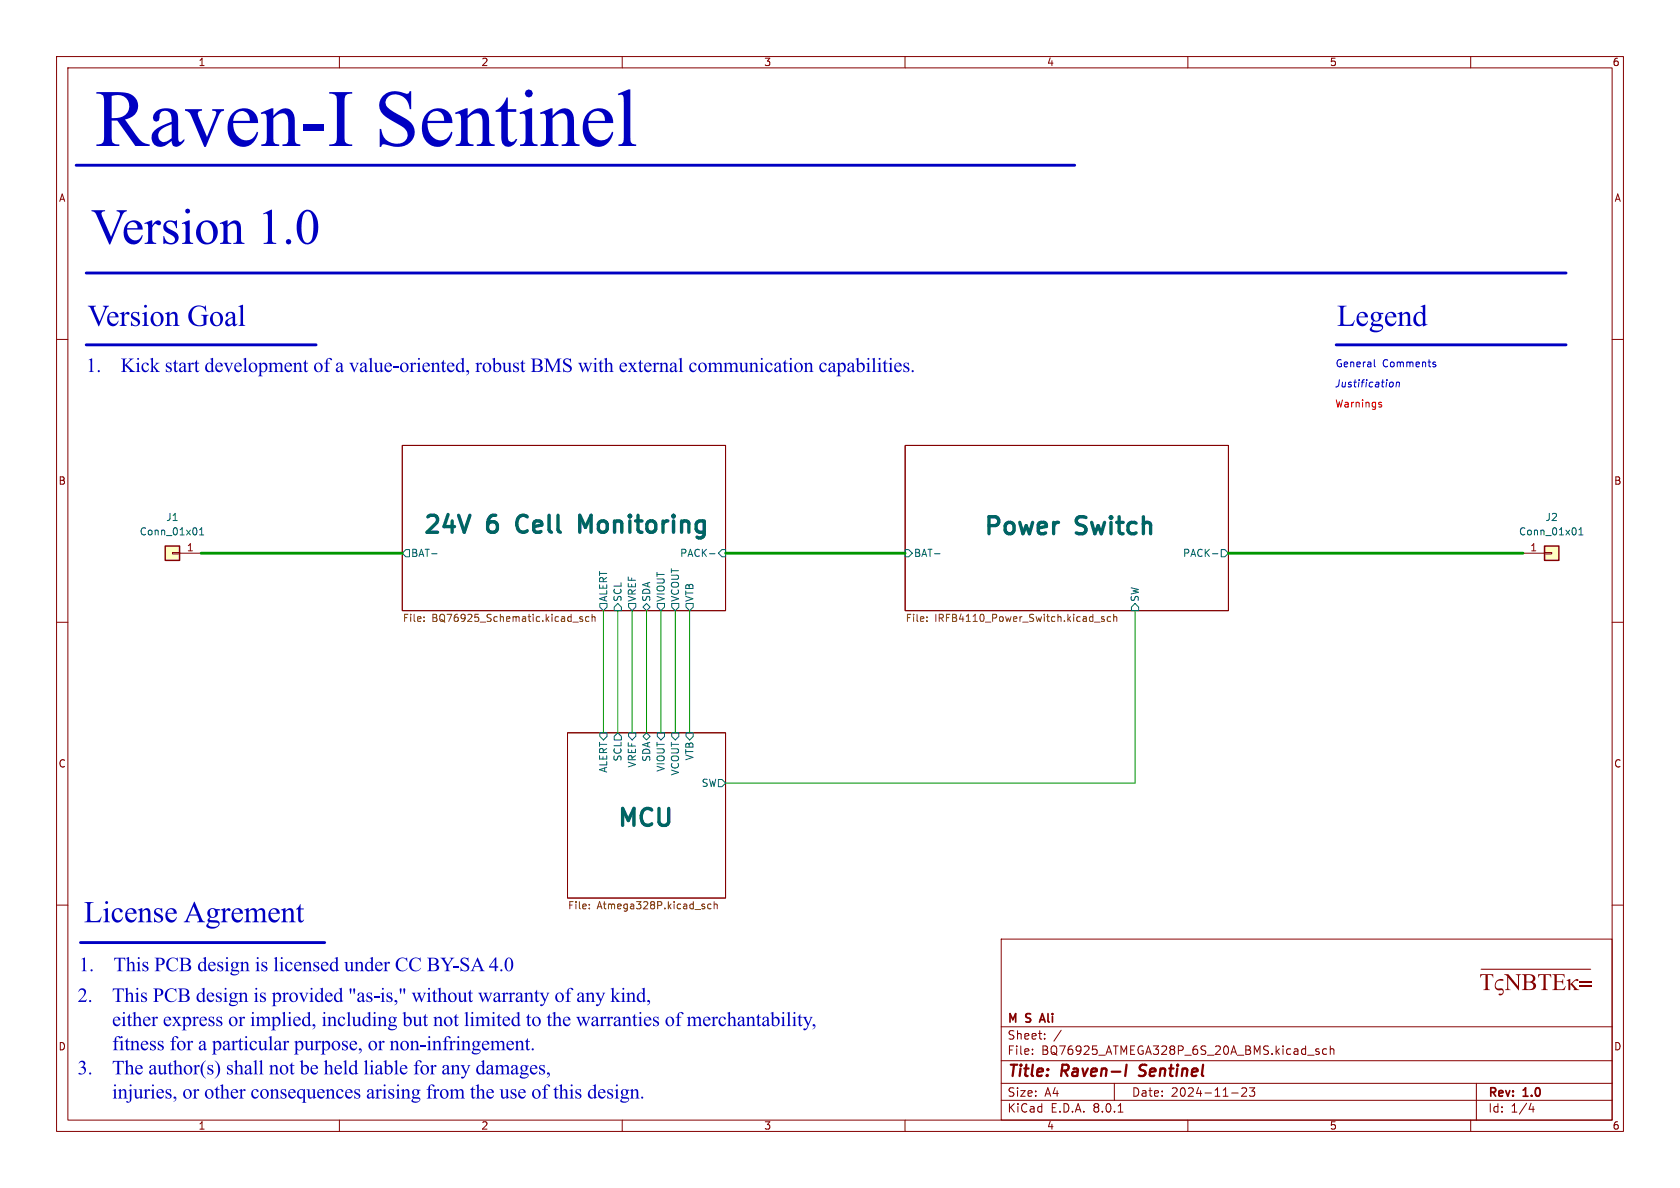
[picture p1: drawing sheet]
<svg xmlns="http://www.w3.org/2000/svg" width="297mm" height="210mm" viewBox="0 0 297 210" stroke-linecap="round" stroke-linejoin="round" font-family="sans-serif">
<g fill="none" stroke="#840000" stroke-width=".18">
<path d="M10 10h277v190h-277zM12 12h273v186h-273zM60 10v2M110 10v2M160 10v2M210 10v2M260 10v2M10 60h2M285 60h2M71.1 78.7h57.2v29.3h-57.2zM160 78.7h57.2v29.3h-57.2zM10 110h2"/>
<path d="M285 110h2M100.3 129.5h28v29.3h-28zM10 160h2M285 160h2M177 166h108v32h-108zM60 198v2M110 198v2M160 198v2M177 194.5h108M177 191.5h108M177 187.5h108M177 181.5h108"/>
<path d="M182.5 186.3v.1M182.5 185.5v.1M184.7 183.6v.1M184.7 182.8v.1M187.6 182.1l-1.3 2M197 191.5v3M197.7 196.6h.8M210 198v2M217.7 193.2h1.2M219.5 192.4l.6-.1 .2 .1 .1 .3-.9 1.1h.9M220.9 192.3h.9l-.5 .6 .4 .1v.7l-.2 .1h-.4l-.2-.1M233.2 185.5l-.4-.1-.2 .2 .1 .2 .5 .2v.3h-.6"/>
<path d="M234.5 185.5l-.4-.1-.3 .3v.4l.2 .2h.5M235.2 185.5l.2-.1 .3 .1 .1 .9M235.2 184.9v1.5M260 198v2M261 191.5v6.5M270.7 195l-.4 1.1h.9M271 195.6v1"/>
</g>
<path d="M199.2 188.2l-.3 2M201.3 190.1l.3 .1M201.6 188.4l-.1 .2 .1 .4" fill="none" stroke="#840000" stroke-width=".4"/>
<path d="M184.3 179.2l-.5 1.5M183.9 180.3h.7" fill="none" stroke="#840000" stroke-width=".3"/>
<g fill="none" stroke="#006464" stroke-width=".18">
<path d="M71.8 97.2h.6v1.2h-.6l-.7-.6zM76.3 97.9h1M125.4 97.9h1M127.6 97.2h.7v1.2h-.7l-.6-.6zM160 97.2h.7l.6 .6-.6 .6h-.7zM165.2 97.9h1M214.3 97.9h1M215.9 97.2h.6l.7 .6-.7 .6h-.6zM106 106.7h1.3v.6l-.6 .7-.7-.7zM109.2 106.7l.7 .6v.7h-1.3v-.7zM111.1 106.7h1.3v.6l-.6 .7-.7-.7zM113.7 107.3l.6-.6 .6 .6-.6 .7z"/>
<path d="M116.2 106.7h1.3v.6l-.7 .7-.6-.7zM118.7 106.7h1.3v.6l-.6 .7-.7-.7zM121.3 106.7h1.3v.6l-.7 .7-.6-.7zM200.7 106.7l.6 .6v.7h-1.3v-.7zM106 129.5h1.3v.7l-.6 .6-.7-.6zM109.2 129.5l.7 .7v.6h-1.3v-.6zM111.1 129.5h1.3v.7l-.6 .6-.7-.6zM113.7 130.2l.6-.7 .6 .7-.6 .6zM116.2 129.5h1.3v.7l-.7 .6-.6-.6zM118.7 129.5h1.3v.7l-.6 .6-.7-.6zM121.3 129.5h1.3v.7l-.7 .6-.6-.6zM127 137.8h.6l.7 .6-.7 .7h-.6z"/>
</g>
<g fill="none" stroke="#725600" stroke-width=".18">
<path d="M75 109.7v.2M75 109.1v.1M101.3 110h.9M103 109.1l-.3-.1-.2 .2v.2l.5 .1v.3h-.5M104.1 109.1l-.3-.1-.3 .3 .1 .5h.5M104.7 109.1l.1-.1 .3 .1 .1 .8M104.7 108.6v1.3M163.9 109.7v.2M163.9 109.1v.1M193.5 110h1M195.2 109.1l-.3-.1-.2 .2 .1 .2 .4 .1v.3h-.5M196.3 109.1l-.3-.1-.3 .3 .2 .5h.4"/>
<path d="M196.9 109.1l.2-.1 .3 .1v.8M196.9 108.6v1.3M104.2 159.9v.1M125.7 159.9l-.4-.1-.2 .3 .1 .5h.5M126.3 159.9l.1-.1 .3 .1 .1 .8M126.3 159.4v1.3M104.2 160.5v.2"/>
</g>
<path d="M91.6 91.5a2.08 2.08 0 0 0 0 2.2M104.5 91.1l-1 2.1-1-2.1v3" fill="none" stroke="#006464" stroke-width=".6"/>
<path d="M29.2 96.5h2.5v2.6h-2.5z" fill="#ffffc2"/>
<path d="M30.5 97.7h1.2v.2h-1.2zM31.7 97.8h3.9" fill="none" stroke="#840000" stroke-width=".18"/>
<path d="M29.2 96.5h2.5v2.6h-2.5z" fill="none" stroke="#840000" stroke-width=".25"/>
<path d="M35.3 94.6h.7M35.3 93.7l.4-.4v1.3" fill="none" stroke="#006464" stroke-width=".18"/>
<path d="M273 96.5h2.6v2.6h-2.6z" fill="#ffffc2"/>
<path d="M269.2 97.8h3.8M273 97.7h1.3v.2h-1.3z" fill="none" stroke="#840000" stroke-width=".18"/>
<path d="M273 96.5h2.6v2.6h-2.6z" fill="none" stroke="#840000" stroke-width=".25"/>
<path d="M279.1 94.6h.8M279.1 93.7l.4-.4v1.3" fill="none" stroke="#006464" stroke-width=".18"/>
<path d="M26.5 63.5l.6-.2v1.6l.5-.6-.1-.2h.7l-.9 .7 1 1h-.8l.1-.2-.5-.7v.7l.2 .2h-.8l.2-.2 .1-.2v-1.8z" fill="#0000c2"/>
<path d="M243 63.6v1.1l.1 .1M245.7 67.7l.4-.1 .2 .2-.1 .5-.2 .1-.3-.1M246.9 67.7l.2-.1h.3l-.1 .8M246.9 67.6l-.1 .8M253.5 64.4l.3 .1v.2l-.1 .1h-.3M253.5 64l.3 .1" fill="none" stroke="#0000c2" stroke-width=".18"/>
<path d="M261.8 171.3h19.4" fill="none" stroke="#840000" stroke-width=".18"/>
<path d="M243.9 71.5l.3 .1 .1 .2-.2 .2h-.2M243.9 71.1l.3 .1" fill="none" stroke="#f00" stroke-width=".18"/>
<g fill="#0000c2">
<path d="M25.3 170.1l.8-.1v.6a.34 .34 0 0 0-.3-.5 .34 .34 0 0 0-.4 .4l.1 .1a.65 .65 0 0 1 .6 1l-.4 .1h-.5v-.6a.38 .38 0 0 0 .3 .5 .38 .38 0 0 0 .5-.3l-.3-.3a.54 .54 0 0 1-.4-.9z"/>
<path d="M25.1 175.6l.8-.2-.1 .6a.34 .34 0 0 0-.2-.5 .34 .34 0 0 0-.4 .4l.1 .1a.65 .65 0 0 1 .6 1l-.4 .2-.6-.1 .1-.5a.38 .38 0 0 0 .3 .4 .38 .38 0 0 0 .4-.3l-.3-.2a.54 .54 0 0 1-.3-.9z"/>
<path d="M27.1 174.7h.8a.71 .71 0 0 1 1 .8 .71 .71 0 0 1-1.1 .5v.9l.3 .2h-1l.3-.2v-1a.89 .89 0 0 0 1-.2 .54 .54 0 0 0 0-.7 .54 .54 0 0 0-.6-.1v1h-.4v-1z"/>
<path d="M29.4 175.1l.7-.4 .8 .2 .2-.2 .1 .8a.87 .87 0 0 0-1.1-.7 .87 .87 0 0 0-.6 1.2 .89 .89 0 0 0 .6 1 .89 .89 0 0 0 1.1-.5 1.15 1.15 0 0 1-1.7 .4 1.15 1.15 0 0 1-.1-1.7z"/>
<path d="M23.4 179.1l.5-.2v1.2a.51 .51 0 0 1 .7-.4 .51 .51 0 0 1 .3 .7v.8l.2 .2h-.8l.3-.2v-.8a.36 .36 0 0 0-.2-.5 .36 .36 0 0 0-.5 .3l.1 1 .2 .2h-.8l.3-.3v-1.7l-.1-.3z"/>
<path d="M25.5 179.9a.64 .64 0 0 1 .7-.2 .64 .64 0 0 1 .4 .7h-1.1a.56 .56 0 0 0 .4 .7 .56 .56 0 0 0 .7-.4 .67 .67 0 0 1-.8 .7 .67 .67 0 0 1-.5-.9v-.2h1a.38 .38 0 0 0-.4-.5 .38 .38 0 0 0-.4 .5h-.2z"/>
<path d="M26.7 179.9l.6-.2v.4a.33 .33 0 0 1 .2-.4 .33 .33 0 0 1 .4 .2l-.1 .2a.26 .26 0 0 0-.3-.1 .26 .26 0 0 0-.2 .2v.9l.3 .3h-.8l.2-.2v-.9v-.3z"/>
<path d="M20.5 183.3a.46 .46 0 0 1 .5-.2 .46 .46 0 0 1 .3 .4l-.2 .1a.31 .31 0 0 0-.3-.3 .31 .31 0 0 0-.2 .4l-.1 .3h.5v.1h-.5l.1 1.4 .3 .2h-.9l.2-.2 .1-1.4h-.4v-.1h.4v-.5z"/>
<path d="M21.1 184.2l.6-.2v1.4l.2 .3h-.8l.2-.2 .1-1-.1-.3z"/>
<path d="M22.5 183.5l.1 .5h.3v.1h-.3v1.2l.1 .2 .2-.2a.33 .33 0 0 1-.4 .4 .33 .33 0 0 1-.2-.4v-1.2h-.3z"/>
<path d="M23 184.2l.5-.2v.3a.49 .49 0 0 1 .7-.3 .49 .49 0 0 1 .3 .6v.9l.2 .2h-.7l.2-.3v-.8a.34 .34 0 0 0-.2-.4 .34 .34 0 0 0-.5 .2l.1 1.1 .2 .2h-.8l.3-.3v-.8l-.1-.4z"/>
<path d="M25.1 184.2a.64 .64 0 0 1 .7-.2 .64 .64 0 0 1 .4 .6h-1.1a.56 .56 0 0 0 .4 .7 .56 .56 0 0 0 .7-.3 .67 .67 0 0 1-.8 .7 .67 .67 0 0 1-.5-1v-.2h1a.38 .38 0 0 0-.4-.4 .38 .38 0 0 0-.4 .4h-.2z"/>
<path d="M26.6 184.1l.9-.1-.1 .5a.34 .34 0 0 0-.3-.4 .34 .34 0 0 0-.3 .4h.1a.65 .65 0 0 1 .5 1l-.3 .2h-.6l.1-.6a.38 .38 0 0 0 .3 .5 .38 .38 0 0 0 .4-.4l-.3-.2a.54 .54 0 0 1-.4-.9z"/>
<path d="M28 184.1l.9-.1-.1 .5a.34 .34 0 0 0-.3-.4 .34 .34 0 0 0-.4 .4h.1a.65 .65 0 0 1 .6 1l-.3 .2h-.6v-.6a.38 .38 0 0 0 .3 .5 .38 .38 0 0 0 .5-.4l-.3-.2a.54 .54 0 0 1-.4-.9z"/>
<path d="M24.1 188.5a.64 .64 0 0 1 .7-.2 .64 .64 0 0 1 .4 .6h-1.1a.56 .56 0 0 0 .4 .7 .56 .56 0 0 0 .7-.3 .67 .67 0 0 1-.8 .6 .67 .67 0 0 1-.5-.9v-.2h1a.38 .38 0 0 0-.4-.4 .38 .38 0 0 0-.4 .4h-.2z"/>
<path d="M26.5 188.4h.1a.56 .56 0 0 1 .6-.1 .56 .56 0 0 1 .3 .5v.9h.1l.2-.1a.29 .29 0 0 1-.2 .3 .29 .29 0 0 1-.4-.2 .46 .46 0 0 1-.5 .3 .46 .46 0 0 1-.3-.5h.2a.31 .31 0 0 0 .3 .3 .31 .31 0 0 0 .3-.2v-.6l-.4 .2-.2 .3h-.2l.5-.5a.32 .32 0 0 0 .4-.3 .32 .32 0 0 0-.4-.3 .32 .32 0 0 0-.2 .4h-.2z"/>
<path d="M27.8 188.3h.6v1.1a.34 .34 0 0 0 .2 .3 .34 .34 0 0 0 .4-.2v-1l-.2-.2h.5v1.3l.3 .2-.6 .2v-.4a.5 .5 0 0 1-.6 .3 .5 .5 0 0 1-.3-.6v-.8z"/>
<path d="M19.9 192.7l.6-.2v1.4l.2 .3h-.8l.3-.2v-.9l-.1-.3z"/>
<path d="M20.8 192.7l.6-.2v.4a.49 .49 0 0 1 .6-.4 .49 .49 0 0 1 .3 .6l.1 .9 .2 .2h-.8l.2-.2v-.8a.34 .34 0 0 0-.2-.5 .34 .34 0 0 0-.4 .3v1l.2 .2h-.8l.3-.3v-.8l-.1-.3z"/>
<path d="M22.7 192.7l.5-.2v1.6a.59 .59 0 0 1-.2 .7 .59 .59 0 0 1-.7 0l.1-.2 .4 .2 .1-.1v-1.8z"/>
<path d="M23.6 192.6h.5v1a.34 .34 0 0 0 .3 .4 .34 .34 0 0 0 .4-.2v-1.1l-.3-.1h.6v1.3l.2 .1-.5 .2v-.3a.5 .5 0 0 1-.6 .3 .5 .5 0 0 1-.4-.6v-.8z"/>
<path d="M25.4 192.7l.5-.2v.4a.33 .33 0 0 1 .3-.4 .33 .33 0 0 1 .4 .2l-.2 .2a.26 .26 0 0 0-.3-.1 .26 .26 0 0 0-.2 .2v.9l.3 .3h-.8l.2-.2v-.9v-.3z"/>
<path d="M26.6 192.7l.6-.2v1.4l.2 .3h-.7l.2-.2v-.9l-.1-.3z"/>
<path d="M27.9 192.8a.64 .64 0 0 1 .7-.2 .64 .64 0 0 1 .4 .6h-1.1a.56 .56 0 0 0 .3 .7 .56 .56 0 0 0 .7-.3 .67 .67 0 0 1-.8 .6 .67 .67 0 0 1-.5-.9l.1-.2h.9a.38 .38 0 0 0-.3-.5 .38 .38 0 0 0-.4 .5h-.2z"/>
<path d="M29.4 192.7l.8-.2v.6a.34 .34 0 0 0-.3-.5 .34 .34 0 0 0-.4 .4l.1 .1a.65 .65 0 0 1 .6 1l-.4 .1h-.5v-.6a.38 .38 0 0 0 .3 .5 .38 .38 0 0 0 .5-.3l-.3-.3a.54 .54 0 0 1-.4-.8z"/>
<path d="M30.7 193.9a.42 .42 0 0 1 .5 .4 .42 .42 0 0 1-.5 .4 .4 .4 0 0 0 .3-.5h-.3z"/>
<circle cx="27" cy="191.9" r=".18"/>
</g>
<path d="M13.5 29.2h176.5M15.2 48.3h261.7M15.2 61h40.7M236.2 61h40.7M14.2 166.6h43.2" fill="none" stroke="#0000c2" stroke-width=".51"/>
<path d="M106.7 108v21.5M109.2 108v21.5M111.8 108v21.5M114.3 108v21.5M116.8 108v21.5M119.4 108v21.5M121.9 108v21.5M200.7 108v30.4h-72.4" fill="none" stroke="#009600" stroke-width=".18"/>
<path d="M35.6 97.8h35.5M128.3 97.8h31.7M217.2 97.8h52" fill="none" stroke="#009600" stroke-width=".5"/>
<text font-size="14.2" fill="#0000c2" x="16.8" y="29.5">Raven-ISentinel</text>
<text font-size="8.8" fill="#0000c2" x="16.1" y="45.4">Version1.0</text>
<g font-size="5.3" fill="#0000c2">
<text x="15.5" y="59">VersionGoal</text>
<text x="236.4" y="59">Legend</text>
<text x="14.8" y="164.4">LicenseAgrement</text>
</g>
<g font-size="4.2" fill="#006464">
<text x="74.7" y="94.5">24V</text>
<text x="86.4" y="94.5">6</text>
<text x="92.8" y="94.5">Cell</text>
<text x="105" y="94.5">Monitoring</text>
<text x="173.7" y="94.7">Power</text>
<text x="190.5" y="94.7">Switch</text>
<text x="109" y="146.3">MCU</text>
</g>
<text font-size="4.2" fill="#840000" x="261.5" y="176.4">~{TVNBTEk=}</text>
<g font-size="3.5" fill="#0000c2">
<text x="15.2" y="66.7">1. Kick</text>
<text x="29.1" y="66.7">startdevelopmentof avalue-oriented,robustBMS with externalcommunicationcapabilities.</text>
<text x="14" y="172.6">1. This</text>
<text x="27.3" y="172.6">PCBdesignis licensedunderCCBY-SA4.0</text>
<text x="13.7" y="178">2. This</text>
<text x="30.6" y="178">PCBdesignis provided&quot;as-is,&quot;withoutwarrantyof anykind,</text>
<text x="13.7" y="182.3">either</text>
<text x="28.8" y="182.3">expressor implied,includingbutnotlimited to thewarrantiesof merchantability,</text>
<text x="13.7" y="190.9">3. The</text>
<text x="29.8" y="190.9">author(s)shallnotbeheldliablefor anydamages,</text>
<text x="30" y="186.6">for aparticularpurpose,or non-infringement.</text>
<text x="32.2" y="195.1">or otherconsequences</text>
<text x="64.7" y="195.1">arisingfrom theuseof thisdesign.</text>
</g>
<g font-size="2.8" fill="#840000">
<text x="178" y="190.9">Title:</text>
<text x="187.7" y="190.9">Raven-I</text>
<text x="202.3" y="190.9">Sentinel</text>
</g>
<g font-size="2.1" fill="#840000">
<text x="178" y="184">Sheet:</text>
<text x="178" y="181.2">M</text>
<text x="181.5" y="181.2">S</text>
<text x="184.6" y="181.2">Ali</text>
<text x="178" y="186.7">File:</text>
<text x="184.1" y="186.7">BQ76925_ATMEGA328P_6S_20A_BMS.kicad_sch</text>
<text x="178" y="196.9">KiCad</text>
<text x="178" y="194.1">Size:</text>
<text x="184.7" y="194.1">A4</text>
<text x="185.7" y="196.9">E.D.A.</text>
<text x="193.3" y="196.9">8.0.1</text>
<text x="200" y="194.1">Date:</text>
<text x="207" y="194.1">2024-11-23</text>
<text x="263" y="194.3">Rev:</text>
<text x="263" y="196.9">Id:</text>
<text x="267.1" y="196.9">1/4</text>
<text x="269.4" y="194.3">1.0</text>
</g>
<g font-size="1.8" fill="#840000">
<text x="35" y="11.9">1</text>
<text x="85" y="11.9">2</text>
<text x="135" y="11.9">3</text>
<text x="185" y="11.9">4</text>
<text x="235" y="11.9">5</text>
<text x="285" y="11.9">6</text>
<text x="10.3" y="35.9">A</text>
<text x="285.3" y="35.9">A</text>
<text x="10.3" y="85.9">B</text>
<text x="285.3" y="85.9">B</text>
<text x="10.3" y="135.9">C</text>
<text x="285.3" y="135.9">C</text>
<text x="10.3" y="185.9">D</text>
<text x="285.3" y="185.9">D</text>
<text x="35" y="199.9">1</text>
<text x="85" y="199.9">2</text>
<text x="135" y="199.9">3</text>
<text x="185" y="199.9">4</text>
<text x="235" y="199.9">5</text>
<text x="285" y="199.9">6</text>
</g>
<g font-size="1.8" fill="#0000c2">
<text x="236" y="65.1">General</text>
<text x="244.4" y="65.1">Comments</text>
<text x="235.9" y="68.7">Justification</text>
</g>
<text font-size="1.8" fill="#f00" x="235.9" y="72.2">Warnings</text>
<g font-size="1.8" fill="#006464">
<text x="24.6" y="94.8">Conn_01x01</text>
<text x="29.3" y="92.3">J1</text>
<text x="268.4" y="94.8">Conn_01x01</text>
<text x="273.1" y="92.3">J2</text>
<text x="72.6" y="98.7">BAT-</text>
<text x="120.1" y="98.7">PACK-</text>
<text x="161.5" y="98.7">BAT-</text>
<text x="209" y="98.7">PACK-</text>
<text x="107.5" y="106.5" transform="rotate(-90 107.5 106.5)">ALERT</text>
<text x="110.1" y="106.5" transform="rotate(-90 110.1 106.5)">SCL</text>
<text x="112.6" y="106.5" transform="rotate(-90 112.6 106.5)">VREF</text>
<text x="115.2" y="106.5" transform="rotate(-90 115.2 106.5)">SDA</text>
<text x="117.7" y="106.5" transform="rotate(-90 117.7 106.5)">VIOUT</text>
<text x="120.2" y="106.5" transform="rotate(-90 120.2 106.5)">VCOUT</text>
<text x="122.8" y="106.5" transform="rotate(-90 122.8 106.5)">VTB</text>
<text x="201.5" y="106.5" transform="rotate(-90 201.5 106.5)">SW</text>
<text x="107.5" y="136.7" transform="rotate(-90 107.5 136.7)">ALERT</text>
<text x="110.1" y="134.7" transform="rotate(-90 110.1 134.7)">SCL</text>
<text x="112.6" y="135.8" transform="rotate(-90 112.6 135.8)">VREF</text>
<text x="115.2" y="134.8" transform="rotate(-90 115.2 134.8)">SDA</text>
<text x="117.7" y="136.5" transform="rotate(-90 117.7 136.5)">VIOUT</text>
<text x="120.2" y="137.2" transform="rotate(-90 120.2 137.2)">VCOUT</text>
<text x="122.8" y="134.5" transform="rotate(-90 122.8 134.5)">VTB</text>
<text x="123.9" y="139.3">SW</text>
</g>
<g font-size="1.8" fill="#a90000">
<text x="32.9" y="97.5">1</text>
<text x="270.4" y="97.5">1</text>
</g>
<g font-size="1.8" fill="#725600">
<text x="71.1" y="110.3">File:</text>
<text x="76.3" y="110.3">BQ76925_Schematic.kicad_sch</text>
<text x="160" y="110.3">File:</text>
<text x="165.2" y="110.3">IRFB4110_Power_Switch.kicad_sch</text>
<text x="100.3" y="161.1">File:</text>
<text x="105.6" y="161.1">Atmega328P.kicad_sch</text>
</g>
</svg>
